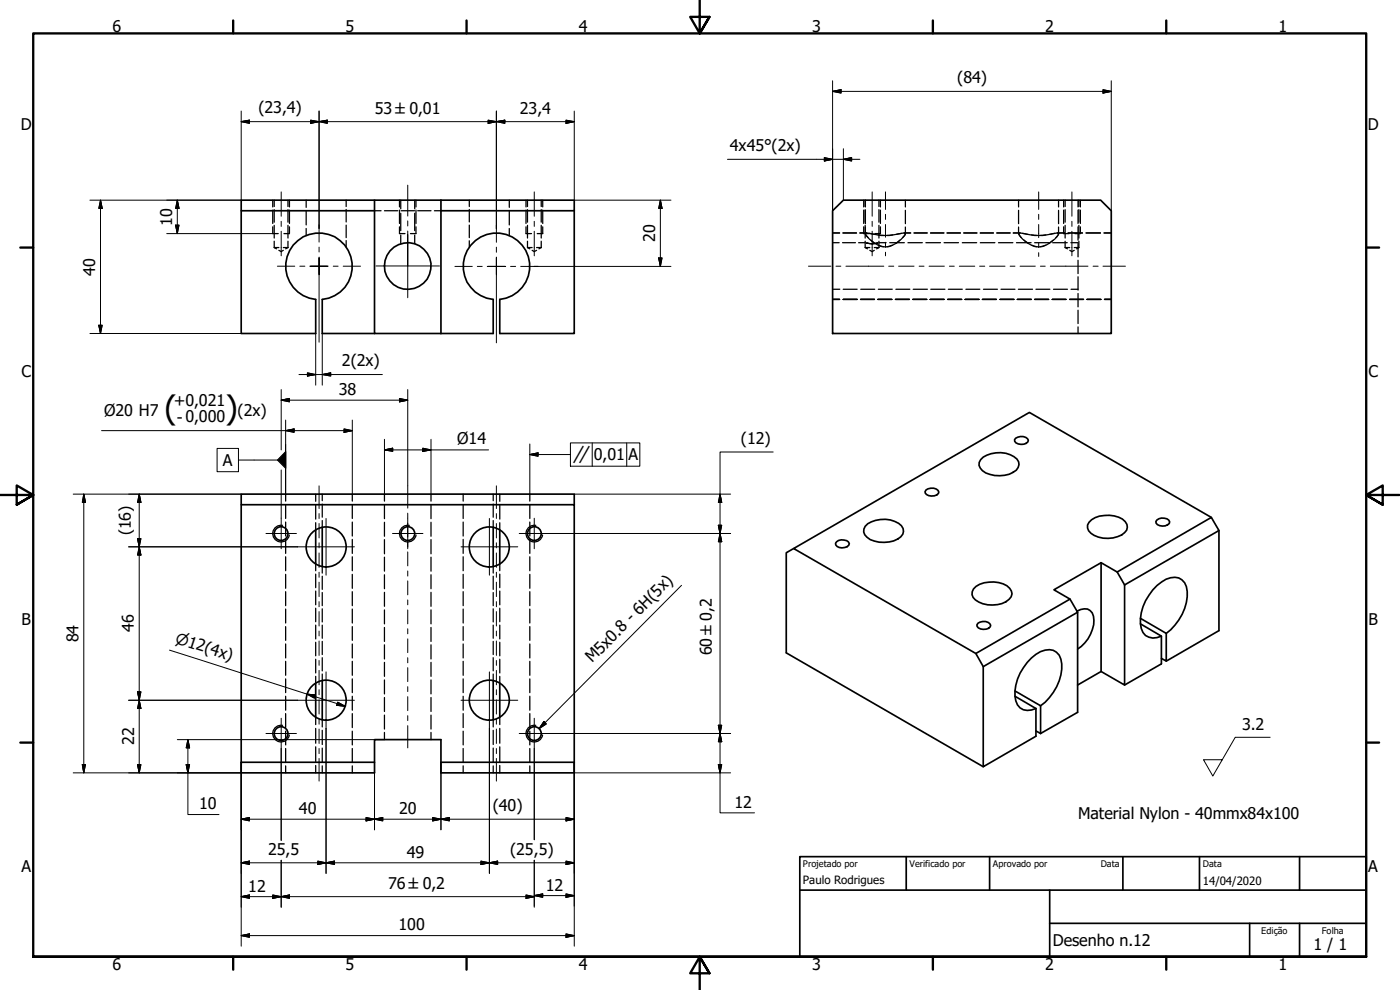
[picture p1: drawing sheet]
<svg xmlns="http://www.w3.org/2000/svg" width="420mm" height="297mm" viewBox="0 0 420 297" stroke-linecap="round" stroke-linejoin="round" font-family="sans-serif">
<!-- layer: Oculto (ISO) -->
<g fill="none" stroke="#000" stroke-width=".38">
<path d="M81.9 68.1v2h1.6M81.9 60.1v2M81.9 63v4M82.3 74.3h1.4M82.3 74.3l.7 .4M82.3 60.1v1.9M82.3 62.9v3.8M82.3 67.6v3.8M82.3 72.4v1.9M83.7 75.1l.7 .4 .6-.4M85 74.3h1.4M86.4 74.3l-.7 .4"/>
<path d="M86.4 60.1v1.9M86.4 62.9v3.8M86.4 67.6v3.8M86.4 72.4v1.9M86.9 68.1v2h-1.7M86.9 60.1v2M86.9 63v4M91.9 60.1v2.1M91.9 63.2v4.3M91.9 68.6v2.1M103.9 60.1v1.9M103.9 62.9v3.7"/>
<path d="M103.9 67.5v3.8M103.9 72.2v1.9M112.4 63.2h2M115.4 63.2h4M119.9 68.1v2h1.6M119.9 60.1v2M119.9 63v4M120.3 60.1v2.6M120.3 64v5.2M120.3 70.5v2.6M120.4 63.2h4M124.5 60.1v2.6"/>
<path d="M124.5 64v5.2M124.5 70.5v2.6M124.8 68.1v2h-1.6M124.8 60.1v2M124.8 63v4M125.3 63.2h4M130.4 63.2h1.9M140.8 60.1v1.9M140.8 62.9v3.7M140.8 67.5v3.8M140.8 72.2v1.9M152.8 60.1v2.1"/>
<path d="M152.8 63.2v4.3M152.8 68.6v2.1M157.9 60.1v2M157.9 63v4M157.9 68.1v2h1.6M158.3 74.3h1.4M158.3 74.3l.7 .4M158.3 60.1v1.9M158.3 62.9v3.8M158.3 67.6v3.8M158.3 72.4v1.9M159.7 75.1l.6 .4 .7-.4"/>
<path d="M161 74.3h1.4M162.4 74.3l-.7 .4M162.4 60.1v1.9M162.4 62.9v3.8M162.4 67.6v3.8M162.4 72.4v1.9M162.9 60.1v2M162.9 63v4M162.9 68.1v2h-1.7M249.9 69.9h2.1M249.9 72.8h1.9M252.9 72.8h3.8"/>
<path d="M253 69.9h4M257.7 72.8h2M258.1 69.9h2M259.2 68.1v2h1.7M259.2 60.1v2M259.2 63v4M259.7 74.3h1.3M259.7 74.3l.6 .4M259.7 60.1v1.9M259.7 62.9v3.8M259.7 67.6v3.8M259.7 72.4v1.9"/>
<path d="M259.7 68.1v2.1M259.7 60.1v2M259.7 63.1v4M259.8 70a5.7 5.7 0 0 0 2.8 3.1M260 72.9l1.7 .2 1.7-.2-1.7 .2zM260.9 70l4.3 .7M261 75.1l.7 .4 .7-.4M261.4 72.1a7 7 0 0 0 3.8 1.9M262.4 74.3h1.4M262.4 70.3l-2.6-.3 .1 .6 .6 .7M263.5 70.5l2.2 .2 2.2-.2M263.6 73.6a4.7 4.7 0 0 0 4.2 0"/>
<path d="M263.8 74.3l-.7 .4M263.8 60.1v1.9M263.8 62.9v3.8M263.8 67.6v3.8M263.8 72.4v1.9M263.8 72.8h2.1M264.2 68.1v2h-1.6M264.2 60.1v2M264.2 63v4M267 72.8h4.4M269 70.3l2.7-.3-.2 .6-.6 .7M270.1 72.1a7 7 0 0 1-3.8 1.9"/>
<path d="M270.6 70l-4.3 .7M271.3 69.9h2M271.7 70a5.7 5.7 0 0 1-2.9 3.1M271.7 68.1v2.1M271.7 60.1v2M271.7 63.1v4M272.5 72.8h4.3M274.3 69.9h4M277.9 72.8h4.4M279.3 69.9h4M283.3 72.8h4.4M284.2 69.9h4"/>
<path d="M288.8 72.8h4.3M289.2 69.9h4M294.2 69.9h3.9M294.2 72.8h4.4M299.1 69.9h4M299.7 72.8h4.3M304.1 69.9h2M305.1 72.8h4.3M305.7 68.1v2.1M305.7 60.1v2M305.7 63.1v4M305.8 70l.1 .6 1 1.1 1.8 1.4"/>
<path d="M306.8 70l4.3 .7M307.3 72.1l.3 .2a6.9 6.9 0 0 0 3.5 1.7M308.5 70.3l-2.7-.3 .7 1.3M309.6 70.5l2.1 .2 2.2-.2M309.6 73.6a4.6 4.6 0 0 0 4.2 0M310.5 72.8h4.3M315 70.3l2.7-.3-.2 .6-.6 .7M315.9 72.8h4.4M316.1 72.1l-.3 .2a6.3 6.3 0 0 1-3.6 1.7M316.5 70l-4.2 .7M317.3 69.9h2.2M317.6 70l-.1 .6-1 1.1-1.7 1.4"/>
<path d="M317.7 68.1v2.1M317.7 60.1v2M317.7 63.1v4M319.2 68.1v2h1.7M319.2 60.1v2M319.2 63v4M319.7 74.3h1.4M319.7 74.3l.7 .4M319.7 60.1v1.9M319.7 62.9v3.8M319.7 67.6v3.8M319.7 72.4v1.9"/>
<path d="M320.5 69.9h4.4M321.1 75.1l.6 .4 .7-.4M321.4 72.8h2.1M322.4 74.3h1.4M323.5 60.1v2M323.5 63v4M323.5 68.1v4M323.5 73.1v4M323.5 78.1v4M323.8 74.3l-.7 .4M323.8 60.1v1.9M323.8 62.9v3.8"/>
<path d="M323.8 67.6v3.8M323.8 72.4v1.9M324.2 68.1v2h-1.6M324.2 60.1v2M324.2 63v4M325.9 69.9h4.4M331.3 69.9h2.2M249.9 89.8h2.1M249.9 86.8h2.1M252 89.8h-2.1h2.1M253 89.8h4.2M253 86.8h4.2"/>
<path d="M258.3 89.8h4.1M258.3 86.8h4.2M263.5 89.8h4.2M263.6 86.8h4.2M268.7 89.8h4.2M268.9 86.8h4.1M273.9 89.8h4.2M274.1 86.8h4.2M279.1 89.8h4.2M279.3 86.8h4.3M284.4 89.8h4.2M284.6 86.8h4.2"/>
<path d="M289.6 89.8h4.2M289.9 86.8h4.2M294.8 89.8h4.2M295.1 86.8h4.2M300.1 89.8h4.2M300.4 86.8h4.2M305.3 89.8h4.2M305.6 86.8h4.3M310.5 89.8h4.2M310.9 86.8h4.2M315.8 89.8h4.1M316.2 86.8h4.2"/>
<path d="M321 89.8h4.2M321.4 86.8h2.1M323.5 83v4M323.5 88.1v4M323.5 93.1v4M323.5 98.1v2M326.2 89.8h4.2M331.5 89.8h2h-2M85.7 148.3v2.1M85.7 151.4v4.2M85.7 156.6v4.2M94.7 148.3v2.1"/>
<path d="M94.7 151.5v4.3M94.7 156.8v2.2M96.7 148.3v1.9M96.7 151.2v4M96.7 156.2v2M105.7 148.3v2.1M105.7 151.4v4.2M105.7 156.6v4.2M115.4 148.3v2.1M115.4 151.4v4.2M115.4 156.7v4.2M129.3 148.3v2.1"/>
<path d="M129.3 151.4v4.2M129.3 156.7v4.2M139 148.3v2.1M139 151.4v4.2M139 156.6v4.2M148 148.3v1.9M148 151.2v4M148 156.2v2M150 148.3v2.1M150 151.5v4.3M150 156.8v2.2M159 148.3v2.1"/>
<path d="M159 151.4v4.2M159 156.6v4.2M85.7 161.8v4.2M85.7 167.1v4.1M85.7 172.3v4.2M85.7 177.5v4.2M94.7 169.2v2M94.7 172.3v4M94.7 177.3v4.2M96.7 170v1.9M96.7 172.9v3.9M96.7 177.8v3.9"/>
<path d="M105.7 161.8v4.2M105.7 167.1v4.1M105.7 172.3v4.2M105.7 177.5v4.2M115.4 161.9v4.3M115.4 167.2v4.2M115.4 172.5v4.1M115.4 177.7v4.2M129.3 161.9v4.3M129.3 167.2v4.2M129.3 172.5v4.1M129.3 177.7v4.2"/>
<path d="M139 161.8v4.2M139 167.1v4.1M139 172.3v4.2M139 177.5v4.2M148 170v1.9M148 172.9v3.9M148 177.8v3.9M150 169.2v2M150 172.3v4M150 177.3v4.2M159 161.8v4.2M159 167.1v4.1"/>
<path d="M159 172.3v4.2M159 177.5v4.2M85.7 182.7v4.2M85.7 188v4.1M85.7 193.2v4.2M85.7 198.4v4.2M94.7 182.5v4M94.7 187.6v4.1M94.7 192.7v4.1M94.7 197.8v4.1M96.7 182.7v3.9M96.7 187.6v3.9"/>
<path d="M96.7 192.5v3.9M96.7 197.3v4M105.7 182.7v4.2M105.7 188v4.1M105.7 193.2v4.2M105.7 198.4v4.2M115.4 183v4.2M115.4 188.3v4.2M115.4 193.5v4.2M115.4 198.7v4.2M129.3 183v4.2M129.3 188.3v4.2"/>
<path d="M129.3 193.5v4.2M129.3 198.7v4.2M139 182.7v4.2M139 188v4.1M139 193.2v4.2M139 198.4v4.2M148 182.7v3.9M148 187.6v3.9M148 192.5v3.9M148 197.3v4M150 182.5v4M150 187.6v4.1"/>
<path d="M150 192.7v4.1M150 197.8v4.1M159 182.7v4.2M159 188v4.1M159 193.2v4.2M159 198.4v4.2M85.7 203.7v4.1M85.7 208.9v4.2M85.7 214.1v4.2M85.7 219.4v4.1M94.7 202.9v2.1M94.7 215.2v2.2"/>
<path d="M94.7 218.6v4.4M96.7 202.2v2M96.7 215.9v2.2M96.7 219.1v4.3M105.7 203.7v4.1M105.7 208.9v4.2M105.7 214.1v4.2M105.7 219.4v4.1M115.4 204v4.2M115.4 209.3v4.2M115.4 214.6v4.1M115.4 219.8v2.1"/>
<path d="M129.3 204v4.2M129.3 209.3v4.2M129.3 214.6v4.1M129.3 219.8v2.1M139 203.7v4.1M139 208.9v4.2M139 214.1v4.2M139 219.4v4.1M148 202.2v2M148 215.9v2.2M148 219.1v4.3M150 202.9v2.1"/>
<path d="M150 215.2v2.2M150 218.6v4.4M159 203.7v4.1M159 208.9v4.2M159 214.1v4.2M159 219.4v4.1M85.7 224.6v4.2M85.7 229.8v2.1M94.7 224.1v4.4M94.7 229.7v2.2M96.7 224.5v4.2M96.7 229.8v2.1"/>
<path d="M105.7 224.6v4.2M105.7 229.8v2.1M139 224.6v4.2M139 229.8v2.1M148 224.5v4.2M148 229.8v2.1M150 224.1v4.4M150 229.7v2.2M159 224.6v4.2M159 229.8v2.1"/>
</g>
<g fill="none" stroke="#000" stroke-width=".51">
<path d="M112.4 63.2h-40v36.9h22.3v-10.3a10 10 0 0 1-7.5-15.2 10 10 0 0 1 17 0 10 10 0 0 1-7.5 15.2v10.3h15.7M112.4 60.1h-40v3.1M132.3 60.1h-19.9v40h19.9M132.3 60.1v40M132.3 60.1h40v3.1h-40M172.3 63.2v36.9h-22.3v-10.3a10 10 0 0 0 7.5-15.2 10 10 0 0 0-17 0 10 10 0 0 0 7.5 15.2v10.3h-15.7M249.9 63.2l3.2-3.1h77.2l3.2 3.1v36.9h-83.6zM294.3 137.9a8.4 8.4 0 0 1 10.9-.2 2.45 2.45 0 0 1-1.2 4 9.1 9.1 0 0 1-9.2-.5 2.21 2.21 0 0 1-.5-3.3zM304.8 131.5a2.6 2.6 0 0 1 3.8 .6 2.04 2.04 0 0 1-3 1.1l-1.1-.8v-.5zM72.4 151.4v-3.1h99.9v3.1M94.7 159v10.2M96.7 158.2v11.8"/>
<path d="M148 158.2v11.8M150 159v10.2M260.4 157.1a8.6 8.6 0 0 1 10.1 .6 2.46 2.46 0 0 1-1.1 4 9.1 9.1 0 0 1-9.2-.5 2.38 2.38 0 0 1 .2-4.1zM277.9 147a2.54 2.54 0 0 1 3.8 .6 2.42 2.42 0 0 1-4 .3l-.1-.4zM327.6 155.9a8.6 8.6 0 0 1 10.1 .6 2.47 2.47 0 0 1-1.1 4 8.3 8.3 0 0 1-9.9-1.3 2.31 2.31 0 0 1 .9-3.3zM347.2 156a2.6 2.6 0 0 1 3.8 .6 2.14 2.14 0 0 1-3 1.1l-1-.7-.1-.6zM363.5 155.2l-54.6-31.5-70.7 40.9 54.7 31.5M365.8 159.2v30l-15.8 9.2M238.2 164.6l-2.2 1.2v30.1l59.1 34.1M251.1 162.5a2.63 2.63 0 0 1 3.8 .6 2.46 2.46 0 0 1-4.1 .4v-.5zM292.2 176.7a8.2 8.2 0 0 1 8.9-1.5 3.7 3.7 0 0 1 2.6 3 4.5 4.5 0 0 1-4.3 3.2 7.7 7.7 0 0 1-7.4-2.2l-.3-.8 .1-.9zM321.1 179.8l-28.2 16.3 2.2 3.9"/>
<path d="M330.5 168.8l-14.2 8.2 4.8 2.8 2.3 3.9v30l-11.1 6.4M330.5 168.8v32.7l-7.1 4M330.5 168.8l4.8 2.8 2.2 3.9M335.3 171.6l28.2-16.4 2.3 4-28.3 16.3M337.5 175.5v30l-7-4M293.5 187a2.54 2.54 0 0 1 3.8 .6 2.42 2.42 0 0 1-4.1 .3v-.4zM323.2 183.4a3.3 3.3 0 0 1 4.6 .5 8.1 8.1 0 0 1-1.3 7.8l-2 2.3-1.1 .7M323.4 183.7l-28.3 16.3v30l15.8-9.1v-8.3M342.3 185.5l7.7 4.5v8.4l-1.4-.9M342.3 187.2l6.3 3.7v8.3l-11.1 6.3M350 190a15.3 15.3 0 0 0 6.3-12.5 4.1 4.1 0 0 0-2-3.8 4.1 4.1 0 0 0-4.4 .1 14.5 14.5 0 0 0-7.4 14.8 4 4 0 0 0 6.1 2.3M94.7 205v10.2"/>
<path d="M96.7 204.2v11.7M148 204.2v11.7M150 205v10.2M304.6 207.3l7.7 4.5v8.3M304.6 208.9l6.3 3.7M310.9 219.3l1.4 .8M312.3 211.8a14.6 14.6 0 0 0 6.1-14 3.7 3.7 0 0 0-4.7-2.7 12.9 12.9 0 0 0-7.6 6.9 10.8 10.8 0 0 0-.7 9.5 4 4 0 0 0 5.5 1.1M72.4 228.7v-77.3h99.9v77.3M112.4 228.7h-40v3.2h40v-10h19.9v10h40v-3.2h-40"/>
<circle cx="122.4" cy="79.8" r="7"/>
<circle cx="84.4" cy="160.1" r="2.06"/>
<circle cx="97.9" cy="164.1" r="6"/>
<circle cx="122.4" cy="160.1" r="2.06"/>
<circle cx="146.8" cy="164.1" r="6"/>
<circle cx="160.4" cy="160.1" r="2.06"/>
<circle cx="97.9" cy="210.1" r="6"/>
<circle cx="146.8" cy="210.1" r="6"/>
<circle cx="84.4" cy="220.1" r="2.06"/>
<circle cx="160.4" cy="220.1" r="2.06"/>
</g>
<path d="M84.8 157.6a2.51 2.51 0 0 0-2.9 2.1 2.51 2.51 0 0 0 2 2.9 2.51 2.51 0 0 0 2.9-2.1M122.8 157.6a2.51 2.51 0 0 0-2.9 2.1 2.51 2.51 0 0 0 2.1 2.9 2.51 2.51 0 0 0 2.9-2.1M160.8 157.6a2.51 2.51 0 0 0-2.9 2.1 2.51 2.51 0 0 0 2 2.9 2.51 2.51 0 0 0 2.9-2.1M84.8 217.6a2.51 2.51 0 0 0-2.9 2.1 2.51 2.51 0 0 0 2 2.9 2.51 2.51 0 0 0 2.9-2.1M160.8 217.6a2.51 2.51 0 0 0-2.9 2.1 2.51 2.51 0 0 0 2 2.9 2.51 2.51 0 0 0 2.9-2.1" fill="none" stroke="#000" stroke-width=".38"/>
<!-- layer: Borda (ISO) -->
<g fill="none" stroke="#000" stroke-width=".7">
<path d="M70 6.1v3.9M140 6.1v3.9M210 0v10l-2.9-4.9h5.8l-2.9 4.9 2.9-4.9M280 6.1v3.9M350 6.1v3.9M6.1 74.3h3.9M410 74.3h3.9M0 148.5h10l-5-2.8v5.7l5-2.9-5 2.9M420 148.5h-10l5-2.8v5.7l-5-2.9 5 2.9M6.1 222.8h3.9M410 222.8h3.9M10 287.1v-277.1h400v277.1h-400h400"/>
<path d="M70 287.1v3.8M140 287.1v3.8M212.9 292l-2.9-4.9 2.9 4.9h-5.8l2.9-4.9v9.9M280 287.1v3.8M350 287.1v3.8"/>
</g>
<path d="M240 257h170v30.1h-170zM272 257v10.1M297 257v10.1M337 257v10.1M360 257v10.1M390 257v10.1M240 267.1h170M315 277h95M315 267.1v20M375 277v10.1M390 277v10.1" fill="none" stroke="#000" stroke-width=".51"/>
<g fill="none" stroke="#000" stroke-width=".3">
<path d="M72.4 36.5l2.5-.4v.9zM72.4 33.3v26.8h-45.4M72.4 36.5h99.9M93.2 36.1l2.6 .4-2.6 .5zM95.8 36.5l2.4-.4v.9zM95.8 33.3v35.3M146.5 36.1l2.5 .4-2.5 .5zM149 36.5l2.5-.4v.9zM149 33.3v35.3M169.9 36.1l2.4 .4-2.4 .5zM172.3 33.3v26.8h29.1M249.9 27.4l2.5-.5v1z"/>
<path d="M249.9 27.4h83.6M249.9 24.2v39M331 26.9l2.5 .5-2.5 .5zM333.5 24.2v39M218.3 47.8h39.8M247.4 47.3l2.5 .5-2.5 .5zM253.1 47.8l2.5-.5v1zM253.1 44.6v15.5M30.2 60.1l.5 2.4h-1zM30.2 60.1v40M50 70.1h31.9M52.7 67.5h1l-.5 2.6z"/>
<path d="M53.2 60.1l.5 2.4h-1zM53.2 60.1v10M160.3 79.9h41.1M197.7 77.4h1l-.5 2.5zM198.2 60.1l.5 2.4h-1zM198.2 60.1v19.8M29.7 97.6h1l-.5 2.5zM27 100.1h45.4M84.4 116.9v18.1M89.7 112.4h25M92.3 111.9l2.4 .5-2.4 .4zM94.7 100.1v15.5"/>
<path d="M96.7 112.4l2.6-.5v.9zM96.7 100.1v15.5M119.9 119.6l2.5 .5-2.5 .5zM122.4 116.9v28.9M30.5 129.2h75.2M84.4 120.1l2.5-.5v1zM84.4 120.1h38M85.7 129.2l2.6-.5v1zM85.7 126v22.3M103.3 128.7l2.4 .5-2.4 .5zM105.7 126v22.3M115.4 135l2.5-.5v.9z"/>
<path d="M115.4 135h31.2M115.4 131.8v16.5M126.9 134.5l2.4 .5-2.4 .4zM129.3 131.8v16.5M232 135.6h-15.9v108.3h10.3M22 148.3h50.4M25.1 148.3l.6 2.4h-1zM25.1 148.3v83.6M41.8 148.3l.5 2.4h-1zM41.8 148.3v83.6M84.4 141v14.5M172.3 148.3h47"/>
<path d="M215.6 157.6h1l-.5 2.5zM216.1 148.3l.5 2.4h-1zM38.6 164.1h45.7M41.3 161.6h1l-.5 2.5zM41.8 164.1l.5 2.4h-1zM84.5 164.1h4.8M164.9 160.1h54.4M216.1 160.1l.5 2.4h-1zM50.9 195.1l52.7 16.8M38.6 210.1h50.7M41.3 207.6h1l-.5 2.5zM41.8 210.1l.5 2.5h-1z"/>
<path d="M92.1 208.3l2.6 .2-.3 1zM97.9 218.6v43.5M101.3 210.7l2.3 1.2-2.6-.3zM146.9 218.6v43.5M215.6 217.6h1l-.5 2.5zM22 231.9h50.4M24.7 229.4h1l-.6 2.5zM41.3 229.4h1l-.5 2.5zM53.2 221.9h31.1M55.9 229.4h1l-.5 2.5zM56.4 221.9l.5 2.5h-1zM56.4 221.9v22.5h9.3"/>
<path d="M72.4 228.7v55.2M84.4 224.6v27.5M84.5 221.9h11.1M95.8 221.9h19.6M112.4 228.7v20.3M132.3 228.7v20.3M160.3 224.6v27.4M164.9 220.1h54.4M172.3 228.7v55.2M172.3 231.9h47M215.6 229.4h1l-.5 2.5zM216.1 220.1l.5 2.5h-1z"/>
<path d="M72.4 258.9l2.5-.5v1zM72.4 245.8l2.5-.5v1zM72.4 258.9h99.9M72.4 245.8h99.9M84.4 258.1v14.1M95.4 258.4l2.5 .5-2.5 .5zM97.9 258.9l2.5-.5v1zM109.9 245.3l2.5 .5-2.5 .5zM112.4 245.8l2.5-.5v1zM129.9 245.3l2.4 .5-2.4 .5zM132.3 245.8l2.6-.5v1zM144.3 258.4l2.6 .5-2.6 .5z"/>
<path d="M146.9 258.9l2.5-.5v1zM160.3 258.1v14.1M169.9 258.4l2.4 .5-2.4 .5zM169.9 245.3l2.4 .5-2.4 .5zM72.4 269l2.5-.5v1zM72.4 269h87.9M81.9 268.5l2.5 .5-2.5 .5zM84.4 269l2.5-.5v1zM157.9 268.5l2.4 .5-2.4 .5zM160.3 268.7l2.6-.5v1zM160.3 268.7h12M169.9 268.2l2.4 .5-2.4 .5z"/>
<path d="M72.4 280.7l2.5-.5v1zM72.4 280.7h99.9M169.9 280.2l2.4 .5-2.4 .5z"/>
</g>
<g fill="#000" stroke="#000" stroke-width=".3">
<path d="M72.4 36.5l2.5-.4zM72.4 36.5l2.5-.4v.9zM93.2 37l2.6-.5zM93.2 36.1l2.6 .4-2.6 .5zM95.8 36.5l2.4-.4zM95.8 36.5l2.4-.4v.9zM146.5 37l2.5-.5zM146.5 36.1l2.5 .4-2.5 .5zM149 36.5l2.5-.4zM149 36.5l2.5-.4v.9zM169.9 37l2.4-.5zM169.9 36.1l2.4 .4-2.4 .5z"/>
<path d="M249.9 27.4l2.5-.5zM249.9 27.4l2.5-.5v1zM331 27.9l2.5-.5zM331 26.9l2.5 .5-2.5 .5zM247.4 48.3l2.5-.5zM247.4 47.3l2.5 .5-2.5 .5zM253.1 47.8l2.5-.5zM253.1 47.8l2.5-.5v1zM30.2 60.1l.5 2.4zM30.2 60.1l.5 2.4h-1zM52.7 67.5l.5 2.6zM52.7 67.5h1l-.5 2.6z"/>
<path d="M53.2 60.1l.5 2.4zM53.2 60.1l.5 2.4h-1zM197.7 77.4l.5 2.5zM197.7 77.4h1l-.5 2.5zM198.2 60.1l.5 2.4zM198.2 60.1l.5 2.4h-1zM29.7 97.6l.5 2.5zM29.7 97.6h1l-.5 2.5zM84.4 120.1l2.5-.5zM84.4 120.1l2.5-.5v1zM92.3 112.8l2.4-.4zM92.3 111.9l2.4 .5-2.4 .4z"/>
<path d="M96.7 112.4l2.6-.5zM96.7 112.4l2.6-.5v.9zM85.7 129.2l2.6-.5zM85.7 129.2l2.6-.5v1zM103.3 129.7l2.4-.5zM103.3 128.7l2.4 .5-2.4 .5zM115.4 135l2.5-.5zM115.4 135l2.5-.5v.9zM119.9 120.6l2.5-.5zM119.9 119.6l2.5 .5-2.5 .5zM126.9 135.4l2.4-.4zM126.9 134.5l2.4 .5-2.4 .4z"/>
<path d="M25.1 148.3l.6 2.4zM25.1 148.3l.6 2.4h-1zM41.8 148.3l.5 2.4zM41.8 148.3l.5 2.4h-1zM215.6 157.6l.5 2.5zM215.6 157.6h1l-.5 2.5zM216.1 148.3l.5 2.4zM216.1 148.3l.5 2.4h-1zM41.3 161.6l.5 2.5zM41.3 161.6h1l-.5 2.5zM41.8 164.1l.5 2.4zM41.8 164.1l.5 2.4h-1z"/>
<path d="M216.1 160.1l.5 2.4zM216.1 160.1l.5 2.4h-1zM41.3 207.6l.5 2.5zM41.3 207.6h1l-.5 2.5zM41.8 210.1l.5 2.5zM41.8 210.1l.5 2.5h-1zM92.1 208.3l2.6 .2zM92.1 208.3l2.6 .2-.3 1zM101 211.6l2.6 .3zM101.3 210.7l2.3 1.2-2.6-.3zM215.6 217.6l.5 2.5zM215.6 217.6h1l-.5 2.5z"/>
<path d="M24.7 229.4l.4 2.5zM24.7 229.4h1l-.6 2.5zM41.3 229.4l.5 2.5zM41.3 229.4h1l-.5 2.5zM55.9 229.4l.5 2.5zM55.9 229.4h1l-.5 2.5zM56.4 221.9l.5 2.5zM56.4 221.9l.5 2.5h-1zM215.6 229.4l.5 2.5zM215.6 229.4h1l-.5 2.5zM216.1 220.1l.5 2.5zM216.1 220.1l.5 2.5h-1z"/>
<path d="M72.4 258.9l2.5-.5zM72.4 258.9l2.5-.5v1zM72.4 245.8l2.5-.5zM72.4 245.8l2.5-.5v1zM95.4 259.4l2.5-.5zM95.4 258.4l2.5 .5-2.5 .5zM97.9 258.9l2.5-.5zM97.9 258.9l2.5-.5v1zM109.9 246.3l2.5-.5zM109.9 245.3l2.5 .5-2.5 .5zM112.4 245.8l2.5-.5zM112.4 245.8l2.5-.5v1z"/>
<path d="M129.9 246.3l2.4-.5zM129.9 245.3l2.4 .5-2.4 .5zM132.3 245.8l2.6-.5zM132.3 245.8l2.6-.5v1zM144.3 259.4l2.6-.5zM144.3 258.4l2.6 .5-2.6 .5zM146.9 258.9l2.5-.5zM146.9 258.9l2.5-.5v1zM169.9 259.4l2.4-.5zM169.9 258.4l2.4 .5-2.4 .5zM169.9 246.3l2.4-.5zM169.9 245.3l2.4 .5-2.4 .5z"/>
<path d="M72.4 269l2.5-.5zM72.4 269l2.5-.5v1zM81.9 269.5l2.5-.5zM81.9 268.5l2.5 .5-2.5 .5zM84.4 269l2.5-.5zM84.4 269l2.5-.5v1zM157.9 269.5l2.4-.5zM157.9 268.5l2.4 .5-2.4 .5zM160.3 268.7l2.6-.5zM160.3 268.7l2.6-.5v1zM169.9 269.2l2.4-.5zM169.9 268.2l2.4 .5-2.4 .5z"/>
<path d="M72.4 280.7l2.5-.5zM72.4 280.7l2.5-.5v1zM169.9 281.2l2.4-.5zM169.9 280.2l2.4 .5-2.4 .5z"/>
</g>
<path d="M65.2 134.5h6.4v7h-6.4zM71.6 138h11.6M85.7 133.3v15M159 136.4l2.5-.5v1zM159 136.4h12.2M159 133.2v15.1M171.2 132.9h20.8v7h-20.8zM177.7 132.9v7M188.1 132.9v7M204.5 175.6l-42.7 43M163.3 216.5l.7 .7-2.2 1.4zM381.2 221.2h-10.5l-6.7 11.6-2.8-4.8h5.6" fill="none" stroke="#000" stroke-width=".3"/>
<!-- layer: Marca de centro (ISO) -->
<g fill="none" stroke="#000" stroke-width=".3">
<path d="M122.4 55.5v9.3M83.2 79.9h5.3M90 79.9h1.5M93 79.9h2.8h-2.6M95.8 77.1v2.8v-2.5M95.8 67.4v5.2M95.8 74.2v1.4M98.2 79.9h-2.4h2.7M100 79.9h1.5M103 79.9h5.2M112.8 79.8h19.1M122.4 69.3v10.5v-9.5"/>
<path d="M122.4 66.3v1.5M122.4 79.8v9.5M136.5 79.9h5.2M143.3 79.9h1.4M146.2 79.9h2.8h-2.5M149 77.1v2.8v-2.5M149 67.4v5.3M149 74.2v1.5M151.5 79.9h-2.5h2.8M153.2 79.9h1.5M156.3 79.9h5.2M95.8 82.4v-2.5v22.8"/>
<path d="M149 82.4v-2.5v23M84.4 155.5v9.1M97.9 155.6v17M122.4 155.5v9.1M146.9 155.6v17M160.3 155.5v9.1M79.8 160.1h9.2M89.3 164.1h17.1M117.8 160.1h9.1M138.4 164.1h17M155.8 160.1h9.1M84.4 215.5v9.1"/>
<path d="M89.3 210.1h17.1M97.9 201.6v17M138.4 210.1h17M146.9 201.6v17M160.3 215.5v9.1M79.8 220.1h9.2M155.8 220.1h9.1"/>
</g>
<!-- layer: Linha de centro (ISO) -->
<g fill="none" stroke="#000" stroke-width=".3">
<path d="M84.4 57.6v7.3M160.3 57.6v7.3M261.7 57.6v7.3M265.7 57.6v5.3M311.7 57.6v5.3M321.7 57.6v7.3M84.4 66.4v1.5M84.4 69.4v7.4M160.3 66.4v1.5M160.3 69.4v7.4M242.6 79.9h6.8M250.9 79.9h1.4"/>
<path d="M253.9 79.9h11.3M261.7 66.4v1.5M261.7 69.4v7.4M265.7 64.3v1.5M265.7 67.4v3.8M265.7 72.7v1.5M265.7 75.7v1.1M266.7 79.9h1.5M269.7 79.9h4.6M275.8 79.9h1.5M278.8 79.9h4.6M284.9 79.9h1.5"/>
<path d="M287.9 79.9h4.6M294 79.9h1.5M297 79.9h4.6M303.1 79.9h1.5M306.1 79.9h4.6M311.7 64.3v1.5M311.7 67.4v3.9M311.7 72.8v1.5M311.7 75.8v1.1M312.2 79.9h1.5M315.2 79.9h11.3M321.7 66.4v1.5"/>
<path d="M321.7 69.4v7.4M328 79.9h1.6M331 79.9h6.8M95.8 145.8v6.8M95.8 154.1v1.5M95.8 157.1v4.3M122.4 145.8v6.6M122.4 154v1.4M122.4 157v4.1M149 145.8v6.8M149 154.1v1.5M149 157.1v4.3"/>
<path d="M95.8 162.9v1.5M95.8 165.9v4.3M95.8 171.7v1.5M95.8 174.7v4.3M122.4 162.6v1.5M122.4 165.6v4.2M122.4 171.3v1.5M122.4 174.3v4.2M149 162.9v1.5M149 165.9v4.3M149 171.7v1.5M149 174.7v4.3"/>
<path d="M95.8 180.5v1.5M95.8 183.5v4.3M95.8 189.3v1.5M95.8 192.3v4.3M95.8 198.2v1.4M122.4 180v1.5M122.4 183v4.2M122.4 188.6v1.6M122.4 191.7v4.1M122.4 197.3v1.6M149 180.5v1.5M149 183.5v4.3"/>
<path d="M149 189.3v1.5M149 192.3v4.3M149 198.2v1.4M95.8 201.2v4.3M95.8 206.9v1.6M95.8 210v4.2M95.8 215.8v1.5M95.8 218.7v4.4M122.4 200.3v4.2M122.4 206v1.5M122.4 209v4.2M122.4 214.7v1.5"/>
<path d="M122.4 217.7v6.7M149 201.2v4.3M149 206.9v1.6M149 210v4.2M149 215.8v1.5M149 218.7v4.4M95.8 224.6v1.5M95.8 227.6v6.8M149 224.6v1.5M149 227.6v6.8"/>
</g>
<path d="M85.7 135.5v5zM85.7 135.5v5l-2.5-2.5zM159 136.4l2.5-.5zM159 136.4l2.5-.5v1zM163.3 216.5l-1.5 2.1zM163.3 216.5l.7 .7-2.2 1.4z" fill="#000" stroke="#000" stroke-width=".3"/>
<g font-size="9.7">
<text x="49.3" y="125.8">(</text>
<text x="67.6" y="125.8">)</text>
</g>
<g font-size="4.8">
<text x="33.7" y="9.6">6</text>
<text x="103.7" y="9.6">5</text>
<text x="173.7" y="9.6">4</text>
<text x="243.7" y="9.6">3</text>
<text x="313.7" y="9.6">2</text>
<text x="383.7" y="9.6">1</text>
<text x="287.3" y="24.9">(84)</text>
<text x="77.5" y="34">(23,4)</text>
<text x="112.5" y="34.1">53 ±0,01</text>
<text x="156" y="34.1">23,4</text>
<text x="6.2" y="38.9">D</text>
<text x="410.5" y="38.9">D</text>
<text x="219.1" y="45.3">4x45°(2x)</text>
<text x="51.6" y="67.7" transform="rotate(-90 51.6 67.7)">10</text>
<text x="196.6" y="72.6" transform="rotate(-90 196.6 72.6)">20</text>
<text x="28.6" y="82.7" transform="rotate(-90 28.6 82.7)">40</text>
<text x="6.4" y="113.1">C</text>
<text x="102.6" y="109.8">2(2x)</text>
<text x="410.7" y="113.1">C</text>
<text x="101.7" y="118.5">38</text>
<text x="31.2" y="124.8">Ø20 H7</text>
<text x="52.1" y="121.9">+0,021</text>
<text x="71.3" y="124.8">(2x)</text>
<text x="53" y="126.8">- 0,000</text>
<text x="137.2" y="133.1">Ø14</text>
<text x="222.4" y="133.1">(12)</text>
<text x="66.9" y="139.7">A</text>
<text x="178.2" y="138.2">0,01</text>
<text x="188.6" y="138.2">A</text>
<text x="39.3" y="160.6" transform="rotate(-90 39.3 160.6)">(16)</text>
<text x="6.4" y="187.4">B</text>
<text x="40.2" y="189.7" transform="rotate(-90 40.2 189.7)">46</text>
<text x="410.7" y="187.4">B</text>
<text x="23.6" y="192.7" transform="rotate(-90 23.6 192.7)">84</text>
<text x="213.7" y="196.6" transform="rotate(-90 213.7 196.6)">60 ±0,2</text>
<text x="177.7" y="199.1" transform="rotate(-45 177.7 199.1)">M5x0.8 - 6H(5x)</text>
<text x="372.7" y="219.1">3.2</text>
<text x="40.3" y="223.6" transform="rotate(-90 40.3 223.6)">22</text>
<text x="59.8" y="242.8">10</text>
<text x="89.7" y="244.2">40</text>
<text x="119.8" y="244.2">20</text>
<text x="147.9" y="243.3">(40)</text>
<text x="220.5" y="242.4">12</text>
<text x="323.6" y="245.6">Material Nylon - 40mmx84x100</text>
<text x="80.5" y="256.5">25,5</text>
<text x="122.1" y="257.3">49</text>
<text x="153.1" y="256.4">(25,5)</text>
<text x="6.4" y="261.7">A</text>
<text x="410.7" y="261.7">A</text>
<text x="74.5" y="267.5">12</text>
<text x="116.5" y="266.6">76 ±0,2</text>
<text x="163.8" y="267.2">12</text>
<text x="119.6" y="279.1">100</text>
<text x="316" y="283.8">Desenho n.12</text>
<text x="394.2" y="285">1 / 1</text>
<text x="33.7" y="290.9">6</text>
<text x="103.7" y="290.9">5</text>
<text x="173.7" y="290.9">4</text>
<text x="243.7" y="290.9">3</text>
<text x="313.7" y="290.9">2</text>
<text x="383.7" y="290.9">1</text>
</g>
<g font-size="4.6">
<text x="171.7" y="139">∥</text>
<text x="52.3" y="192.9" transform="rotate(18 52.3 192.9)">⌀12(4x)</text>
</g>
<g font-size="3.4">
<text x="241" y="265.4">Paulo Rodrigues</text>
<text x="361" y="265.5">14/04/2020</text>
</g>
<g font-size="2.7">
<text x="241" y="260.1">Projetado por</text>
<text x="273" y="260.1">Verificado por</text>
<text x="298" y="260.1">Aprovado por</text>
<text x="330.3" y="260">Data</text>
<text x="361" y="260">Data</text>
<text x="378.5" y="280.2">Edição</text>
<text x="396.7" y="280.1">Folha</text>
</g>
</svg>
